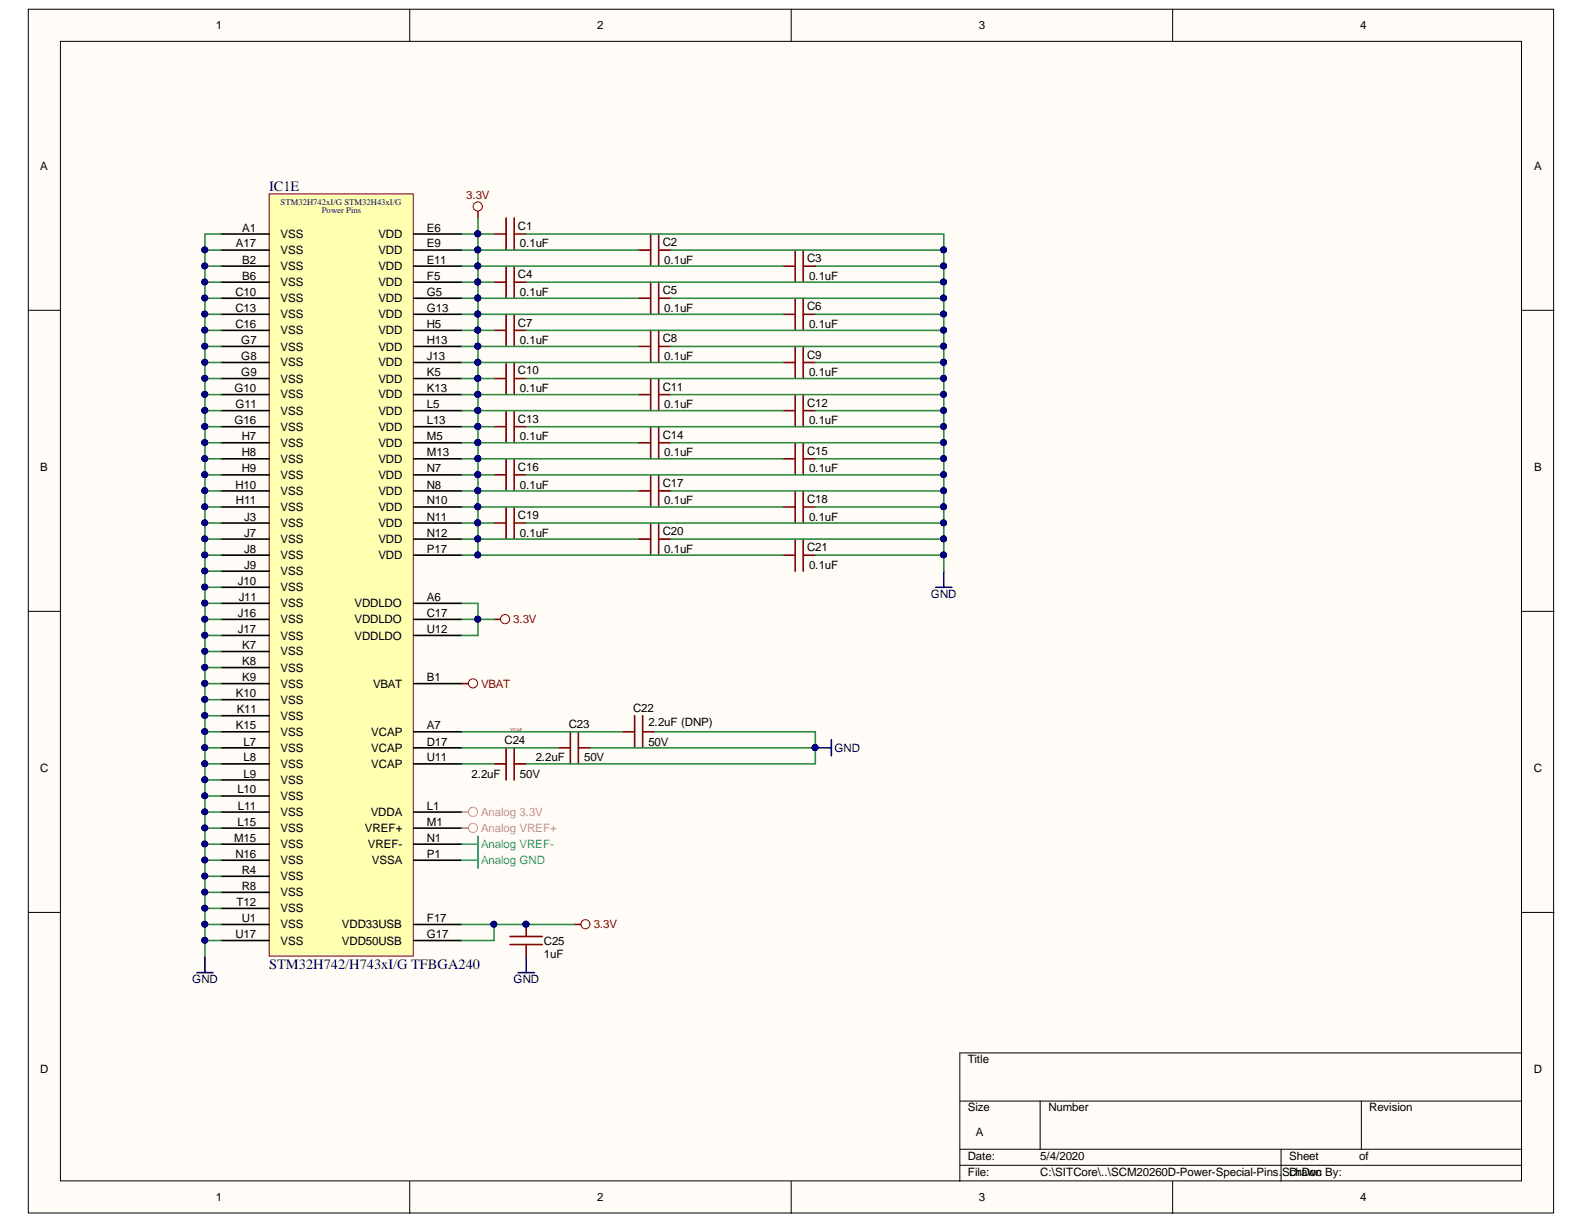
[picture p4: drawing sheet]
<svg xmlns="http://www.w3.org/2000/svg" width="279mm" height="216mm" viewBox="0 0 279 216" stroke-linecap="round" stroke-linejoin="round" font-family="sans-serif">
<g fill="#fffcf8" stroke="#000" stroke-width=".18">
<path d="M5 1.6h269v212.4h-269z"/>
<path d="M10.7 7.3h257.7v201h-257.7z"/>
</g>
<g fill="none" stroke="#000" stroke-width=".18">
<path d="M72.3 1.6v5.7M139.6 1.6v5.7M206.8 1.6v5.7M5 54.7h5.7M268.5 54.7h5.6M5 107.8h5.7M268.5 107.8h5.6M5 160.9h5.7M268.5 160.9h5.6M169.3 194.2h99.2M183.5 194.2v8.5M240.1 194.2v8.5"/>
<path d="M268.5 185.7h-99.2v22.7M72.3 208.4v5.6M139.6 208.4v5.6M169.3 202.7h99.2M169.3 205.5h99.2M206.8 208.4v5.6M226 202.7v5.7"/>
</g>
<path d="M47.5 34.2h25.4v134.4h-25.4z" fill="#ffffb0" stroke="#800000" stroke-width=".18"/>
<g fill="none" stroke="#000" stroke-width=".28">
<path d="M39 41.3h8.5M39 44.1h8.5M39 46.9h8.5M39 49.8h8.5M39 52.6h8.5M39 55.4h8.5M39 58.3h8.5M73 41.3h8.5M73 44.1h8.5M73 46.9h8.5M73 49.8h8.5M73 52.6h8.5"/>
<path d="M73 55.4h8.5M73 58.3h8.5M39 61.1h8.5M39 63.9h8.5M39 66.8h8.5M39 69.6h8.5M39 72.4h8.5M39 75.3h8.5M39 78.1h8.5M73 61.1h8.5M73 63.9h8.5M73 66.8h8.5"/>
<path d="M73 69.6h8.5M73 72.4h8.5M73 75.3h8.5M73 78.1h8.5M39 80.9h8.5M39 83.8h8.5M39 86.6h8.5M39 89.4h8.5M39 92.3h8.5M39 95.1h8.5M39 97.9h8.5M73 80.9h8.5"/>
<path d="M73 83.8h8.5M73 86.6h8.5M73 89.4h8.5M73 92.3h8.5M73 95.1h8.5M73 97.9h8.5M39 106.4h8.5M39 109.3h8.5M39 100.8h8.5M39 103.6h8.5M39 112.1h8.5M39 114.9h8.5"/>
<path d="M39 117.7h8.5M73 106.4h8.5M73 109.3h8.5M73 112.1h8.5M39 129.1h8.5M39 120.6h8.5M39 131.9h8.5M39 123.4h8.5M39 126.2h8.5M39 134.7h8.5M39 137.6h8.5M73 129.1h8.5"/>
<path d="M73 120.6h8.5M73 131.9h8.5M73 134.7h8.5M39 143.2h8.5M39 140.4h8.5M39 146.1h8.5M39 148.9h8.5M39 151.7h8.5M39 154.6h8.5M39 157.4h8.5M73 143.2h8.5M73 146.1h8.5"/>
<path d="M73 148.9h8.5M73 151.7h8.5M39 163.1h8.5M39 165.9h8.5M39 160.2h8.5M73 163.1h8.5M73 165.9h8.5"/>
</g>
<path d="M165.1 103.6h2.8M166.5 100.8v2.8M143.8 131.9h2.8M146.6 130.5v2.8M34.7 171.6h2.9M36.2 168.7v2.9M91.4 171.6h2.8M92.8 168.7v2.9" fill="none" stroke="#000080" stroke-width=".28"/>
<g fill="none" stroke="#800000" stroke-width=".18">
<circle cx="84.3" cy="36.4" r=".81"/>
<circle cx="89.1" cy="109.2" r=".81"/>
<circle cx="83.4" cy="120.5" r=".81"/>
<circle cx="103.3" cy="163" r=".81"/>
</g>
<g fill="none" stroke="#800000" stroke-width=".28">
<path d="M84.3 37.3v1.1M89.3 38.4v5.7M90.7 38.4v5.7M87.1 41.3h2.2M87.1 49.8h2.2M87.1 58.3h2.2M89.3 46.9v5.7M89.3 55.4v5.7M90.7 46.9v5.7M90.7 55.4v5.7M90.7 41.3h2.1M90.7 49.8h2.1"/>
<path d="M90.7 58.3h2.1M112.6 44.1h2.2M112.6 52.6h2.2M114.8 41.3v5.6M114.8 49.8v5.6M114.8 58.3v5.6M116.2 44.1h2.1M116.2 41.3v5.6M116.2 49.8v5.6M116.2 58.3v5.6M116.2 52.6h2.1M138.1 46.9h2.2"/>
<path d="M138.1 55.4h2.2M140.3 44.1v5.7M140.3 52.6v5.7M141.7 46.9h2.1M141.7 44.1v5.7M141.7 52.6v5.7M141.7 55.4h2.1M87.1 66.8h2.2M87.1 75.3h2.2M89.3 63.9v5.7M89.3 72.4v5.7M90.7 63.9v5.7"/>
<path d="M90.7 72.4v5.7M90.7 66.8h2.1M90.7 75.3h2.1M112.6 61.1h2.2M112.6 69.6h2.2M112.6 78.1h2.2M114.8 66.8v5.6M114.8 75.3v5.6M116.2 66.8v5.6M116.2 75.3v5.6M116.2 61.1h2.1M116.2 69.6h2.1"/>
<path d="M116.2 78.1h2.1M138.1 63.9h2.2M138.1 72.4h2.2M140.3 61.1v5.7M140.3 69.6v5.7M140.3 78.1v5.7M141.7 61.1v5.7M141.7 69.6v5.7M141.7 78.1v5.7M141.7 63.9h2.1M141.7 72.4h2.1M87.1 83.8h2.2"/>
<path d="M87.1 92.3h2.2M89.3 80.9v5.7M89.3 89.4v5.7M90.7 80.9v5.7M90.7 89.4v5.7M90.7 83.8h2.1M90.7 92.3h2.1M112.6 86.6h2.2M112.6 95.1h2.2M114.8 83.8v5.6M114.8 92.3v5.6M116.2 83.8v5.6"/>
<path d="M116.2 92.3v5.6M116.2 86.6h2.1M116.2 95.1h2.1M138.1 80.9h2.2M138.1 89.4h2.2M138.1 97.9h2.2M140.3 86.6v5.7M140.3 95.1v5.7M141.7 86.6v5.7M141.7 95.1v5.7M141.7 80.9h2.1M141.7 89.4h2.1"/>
<path d="M141.7 97.9h2.1M87.1 109.3h1.2M81.5 120.6h1.1M87.1 134.7h2.2M89.3 131.9v5.7M90.7 134.7h2.1M90.7 131.9v5.7M98.5 131.9h2.1M100.6 129.1v5.6M102 131.9h2.1M102 129.1v5.6M109.8 129.1h2.1"/>
<path d="M111.9 126.2v5.7M113.4 129.1h2.1M113.4 126.2v5.7M90 166.6h5.6M90 165.2h5.6M92.8 163.1v2.1M92.8 166.6v2.1M101.3 163.1h1.1"/>
</g>
<g fill="#000080" stroke="#000080" stroke-width=".18">
<circle cx="143.8" cy="131.9" r=".52"/>
<circle cx="166.4" cy="46.9" r=".52"/>
<circle cx="166.4" cy="49.7" r=".52"/>
<circle cx="36.1" cy="165.9" r=".52"/>
<circle cx="36.1" cy="163" r=".52"/>
<circle cx="36.1" cy="160.2" r=".52"/>
<circle cx="36.1" cy="157.4" r=".52"/>
<circle cx="36.1" cy="154.5" r=".52"/>
<circle cx="36.1" cy="151.7" r=".52"/>
<circle cx="36.1" cy="148.9" r=".52"/>
<circle cx="36.1" cy="146" r=".52"/>
<circle cx="36.1" cy="143.2" r=".52"/>
<circle cx="36.1" cy="140.4" r=".52"/>
<circle cx="36.1" cy="137.5" r=".52"/>
<circle cx="36.1" cy="134.7" r=".52"/>
<circle cx="36.1" cy="131.9" r=".52"/>
<circle cx="36.1" cy="129" r=".52"/>
<circle cx="36.1" cy="126.2" r=".52"/>
<circle cx="36.1" cy="123.4" r=".52"/>
<circle cx="36.1" cy="120.5" r=".52"/>
<circle cx="36.1" cy="117.7" r=".52"/>
<circle cx="36.1" cy="114.9" r=".52"/>
<circle cx="36.1" cy="112" r=".52"/>
<circle cx="36.1" cy="109.2" r=".52"/>
<circle cx="36.1" cy="106.4" r=".52"/>
<circle cx="36.1" cy="103.5" r=".52"/>
<circle cx="36.1" cy="100.7" r=".52"/>
<circle cx="36.1" cy="97.9" r=".52"/>
<circle cx="36.1" cy="95" r=".52"/>
<circle cx="36.1" cy="92.2" r=".52"/>
<circle cx="36.1" cy="89.4" r=".52"/>
<circle cx="36.1" cy="86.6" r=".52"/>
<circle cx="36.1" cy="83.7" r=".52"/>
<circle cx="36.1" cy="80.9" r=".52"/>
<circle cx="36.1" cy="78.1" r=".52"/>
<circle cx="36.1" cy="75.2" r=".52"/>
<circle cx="36.1" cy="72.4" r=".52"/>
<circle cx="36.1" cy="69.6" r=".52"/>
<circle cx="36.1" cy="66.7" r=".52"/>
<circle cx="36.1" cy="63.9" r=".52"/>
<circle cx="36.1" cy="61.1" r=".52"/>
<circle cx="36.1" cy="58.2" r=".52"/>
<circle cx="36.1" cy="55.4" r=".52"/>
<circle cx="36.1" cy="52.6" r=".52"/>
<circle cx="36.1" cy="49.7" r=".52"/>
<circle cx="36.1" cy="46.9" r=".52"/>
<circle cx="36.1" cy="44.1" r=".52"/>
<circle cx="87.1" cy="163" r=".52"/>
<circle cx="92.8" cy="163" r=".52"/>
<circle cx="84.3" cy="109.2" r=".52"/>
<circle cx="84.3" cy="41.2" r=".52"/>
<circle cx="84.3" cy="44.1" r=".52"/>
<circle cx="84.3" cy="46.9" r=".52"/>
<circle cx="84.3" cy="49.7" r=".52"/>
<circle cx="84.3" cy="52.6" r=".52"/>
<circle cx="84.3" cy="55.4" r=".52"/>
<circle cx="84.3" cy="58.2" r=".52"/>
<circle cx="84.3" cy="61.1" r=".52"/>
<circle cx="84.3" cy="63.9" r=".52"/>
<circle cx="84.3" cy="66.7" r=".52"/>
<circle cx="84.3" cy="69.6" r=".52"/>
<circle cx="84.3" cy="72.4" r=".52"/>
<circle cx="84.3" cy="75.2" r=".52"/>
<circle cx="84.3" cy="78.1" r=".52"/>
<circle cx="84.3" cy="80.9" r=".52"/>
<circle cx="84.3" cy="83.7" r=".52"/>
<circle cx="84.3" cy="86.6" r=".52"/>
<circle cx="84.3" cy="89.4" r=".52"/>
<circle cx="84.3" cy="92.2" r=".52"/>
<circle cx="84.3" cy="95" r=".52"/>
<circle cx="84.3" cy="97.9" r=".52"/>
<circle cx="166.4" cy="92.2" r=".52"/>
<circle cx="166.4" cy="95" r=".52"/>
<circle cx="166.4" cy="83.7" r=".52"/>
<circle cx="166.4" cy="86.6" r=".52"/>
<circle cx="166.4" cy="75.2" r=".52"/>
<circle cx="166.4" cy="78.1" r=".52"/>
<circle cx="166.4" cy="66.7" r=".52"/>
<circle cx="166.4" cy="69.6" r=".52"/>
<circle cx="166.4" cy="58.2" r=".52"/>
<circle cx="166.4" cy="61.1" r=".52"/>
<circle cx="166.4" cy="52.6" r=".52"/>
<circle cx="166.4" cy="44.1" r=".52"/>
<circle cx="166.4" cy="97.9" r=".52"/>
<circle cx="166.4" cy="89.4" r=".52"/>
<circle cx="166.4" cy="80.9" r=".52"/>
<circle cx="166.4" cy="72.4" r=".52"/>
<circle cx="166.4" cy="63.9" r=".52"/>
<circle cx="166.4" cy="55.4" r=".52"/>
</g>
<path d="M81.5 151.7h2.8M81.5 148.9h2.8M84.3 147.5v5.7" fill="none" stroke="#009cca" stroke-width=".28"/>
<g fill="none" stroke="#e85dac" stroke-width=".18">
<circle cx="83.4" cy="146" r=".81"/>
<circle cx="83.4" cy="143.2" r=".81"/>
</g>
<path d="M81.5 143.2h1.1M81.5 146.1h1.1" fill="none" stroke="#e85dac" stroke-width=".28"/>
<g fill="none" stroke="#318b40" stroke-width=".28">
<path d="M84.3 38.4v59.5h-2.8M36.2 58.3h2.8M36.2 55.4h2.8M36.2 52.6h2.8M36.2 49.8h2.8M36.2 46.9h2.8M36.2 44.1h2.8M39 41.3h-2.8v127.4M81.5 58.3h5.6M81.5 55.4h56.6M81.5 52.6h31.1M81.5 49.8h5.6"/>
<path d="M81.5 46.9h56.6M81.5 44.1h31.1M81.5 41.3h5.6M92.8 58.3h73.7v2.8M92.8 49.8h73.7v2.8M92.8 41.3h73.7v2.8M118.3 52.6h48.2v2.8M118.3 44.1h48.2v2.8M143.8 46.9h22.7v2.9M143.8 55.4h22.7v2.9M36.2 78.1h2.8M36.2 75.3h2.8"/>
<path d="M36.2 72.4h2.8M36.2 69.6h2.8M36.2 66.8h2.8M36.2 63.9h2.8M36.2 61.1h2.8M81.5 78.1h31.1M81.5 75.3h5.6M81.5 72.4h56.6M81.5 69.6h31.1M81.5 66.8h5.6M81.5 63.9h56.6M81.5 61.1h31.1"/>
<path d="M92.8 75.3h73.7v2.8M92.8 66.8h73.7v2.8M118.3 78.1h48.2v2.8M118.3 69.6h48.2v2.8M118.3 61.1h48.2v2.8M143.8 72.4h22.7v2.9M143.8 63.9h22.7v2.9M36.2 97.9h2.8M36.2 95.1h2.8M36.2 92.3h2.8M36.2 89.4h2.8M36.2 86.6h2.8"/>
<path d="M36.2 83.8h2.8M36.2 80.9h2.8M81.5 95.1h31.1M81.5 92.3h5.6M81.5 89.4h56.6M81.5 86.6h31.1M81.5 83.8h5.6M81.5 80.9h56.6M84.3 97.9h53.8M92.8 92.3h73.7v2.8M92.8 83.8h73.7v2.8M118.3 95.1h48.2v2.8"/>
<path d="M118.3 86.6h48.2v2.8M143.8 97.9h22.7v2.9M143.8 89.4h22.7v2.9M143.8 80.9h22.7v2.9M36.2 117.7h2.8M36.2 114.9h2.8M36.2 112.1h2.8M36.2 109.3h2.8M36.2 106.4h2.8M36.2 103.6h2.8M36.2 100.8h2.8M81.5 106.4h2.8v5.7h-2.8"/>
<path d="M81.5 109.3h5.6M36.2 137.6h2.8M36.2 134.7h2.8M36.2 131.9h2.8M36.2 129.1h2.8M36.2 126.2h2.8M36.2 123.4h2.8M36.2 120.6h2.8M81.5 134.7h5.6M81.5 131.9h17M81.5 129.1h28.3M104.1 131.9h39.7v2.8h-51"/>
<path d="M115.5 129.1h28.3v2.8M36.2 157.4h2.8M36.2 154.6h2.8M36.2 151.7h2.8M36.2 148.9h2.8M36.2 146.1h2.8M36.2 143.2h2.8M36.2 140.4h2.8M36.2 165.9h2.8M36.2 163.1h2.8M36.2 160.2h2.8M81.5 163.1h19.8"/>
<path d="M87.1 163.1v2.8h-5.6"/>
</g>
<g font-size="2.5" fill="#000080">
<text x="47.5" y="33.7">IC1E</text>
<text x="47.5" y="171">STM32H742/H743xI/G TFBGA240</text>
</g>
<g font-size="2">
<text x="38.1" y="5.2">1</text>
<text x="105.3" y="5.2">2</text>
<text x="172.7" y="5.2">3</text>
<text x="239.9" y="5.2">4</text>
<text x="7.1" y="30">A</text>
<text x="270.6" y="30">A</text>
<text x="42.7" y="40.9">A1</text>
<text x="49.5" y="42">VSS</text>
<text x="66.7" y="42">VDD</text>
<text x="75.3" y="40.9">E6</text>
<text x="91.4" y="40.6">C1</text>
<text x="41.6" y="43.6">A17</text>
<text x="42.7" y="46.5">B2</text>
<text x="49.5" y="44.8">VSS</text>
<text x="49.5" y="47.6">VSS</text>
<text x="66.7" y="44.8">VDD</text>
<text x="66.7" y="47.6">VDD</text>
<text x="75.3" y="43.6">E9</text>
<text x="75.3" y="46.5">E11</text>
<text x="91.7" y="43.6">0.1uF</text>
<text x="116.9" y="43.4">C2</text>
<text x="117.2" y="46.5">0.1uF</text>
<text x="142.4" y="46.3">C3</text>
<text x="41.5" y="52.2">C10</text>
<text x="42.7" y="49.3">B6</text>
<text x="49.5" y="50.5">VSS</text>
<text x="49.5" y="53.3">VSS</text>
<text x="66.7" y="50.5">VDD</text>
<text x="66.7" y="53.3">VDD</text>
<text x="75.3" y="49.3">F5</text>
<text x="75.3" y="52.2">G5</text>
<text x="91.4" y="49.1">C4</text>
<text x="91.7" y="52.2">0.1uF</text>
<text x="116.9" y="51.9">C5</text>
<text x="142.7" y="49.3">0.1uF</text>
<text x="41.5" y="55">C13</text>
<text x="41.5" y="57.9">C16</text>
<text x="49.5" y="56.2">VSS</text>
<text x="49.5" y="58.9">VSS</text>
<text x="66.7" y="56.2">VDD</text>
<text x="66.7" y="58.9">VDD</text>
<text x="75.3" y="55">G13</text>
<text x="75.3" y="57.9">H5</text>
<text x="91.4" y="57.6">C7</text>
<text x="117.2" y="55">0.1uF</text>
<text x="142.4" y="54.7">C6</text>
<text x="142.7" y="57.9">0.1uF</text>
<text x="42.6" y="60.6">G7</text>
<text x="42.6" y="63.5">G8</text>
<text x="49.5" y="61.8">VSS</text>
<text x="49.5" y="64.6">VSS</text>
<text x="66.7" y="61.8">VDD</text>
<text x="66.7" y="64.6">VDD</text>
<text x="75.3" y="60.6">H13</text>
<text x="75.3" y="63.5">J13</text>
<text x="91.7" y="60.6">0.1uF</text>
<text x="116.9" y="60.4">C8</text>
<text x="117.2" y="63.5">0.1uF</text>
<text x="142.4" y="63.3">C9</text>
<text x="41.4" y="69.2">G10</text>
<text x="41.5" y="72">G11</text>
<text x="42.6" y="66.3">G9</text>
<text x="49.5" y="67.5">VSS</text>
<text x="49.5" y="70.3">VSS</text>
<text x="66.7" y="67.5">VDD</text>
<text x="66.7" y="70.3">VDD</text>
<text x="75.3" y="66.3">K5</text>
<text x="75.3" y="69.2">K13</text>
<text x="75.3" y="72">L5</text>
<text x="91.4" y="66.1">C10</text>
<text x="91.7" y="69.2">0.1uF</text>
<text x="116.9" y="68.9">C11</text>
<text x="117.2" y="72">0.1uF</text>
<text x="142.4" y="71.7">C12</text>
<text x="142.7" y="66.3">0.1uF</text>
<text x="41.4" y="74.8">G16</text>
<text x="42.6" y="77.6">H7</text>
<text x="49.5" y="73.2">VSS</text>
<text x="49.5" y="75.9">VSS</text>
<text x="66.7" y="73.2">VDD</text>
<text x="66.7" y="75.9">VDD</text>
<text x="75.3" y="74.8">L13</text>
<text x="75.3" y="77.6">M5</text>
<text x="91.4" y="74.6">C13</text>
<text x="91.7" y="77.6">0.1uF</text>
<text x="116.9" y="77.4">C14</text>
<text x="142.7" y="74.8">0.1uF</text>
<text x="7.1" y="83.1">B</text>
<text x="42.6" y="80.5">H8</text>
<text x="42.6" y="83.3">H9</text>
<text x="49.5" y="78.8">VSS</text>
<text x="49.5" y="81.6">VSS</text>
<text x="66.7" y="78.8">VDD</text>
<text x="66.7" y="81.6">VDD</text>
<text x="75.3" y="83.3">N7</text>
<text x="75.3" y="80.5">M13</text>
<text x="91.4" y="83.1">C16</text>
<text x="117.2" y="80.5">0.1uF</text>
<text x="142.4" y="80.2">C15</text>
<text x="142.7" y="83.3">0.1uF</text>
<text x="270.6" y="83.1">B</text>
<text x="41.5" y="86.2">H10</text>
<text x="41.6" y="89">H11</text>
<text x="49.5" y="84.5">VSS</text>
<text x="49.5" y="87.3">VSS</text>
<text x="66.7" y="84.5">VDD</text>
<text x="66.7" y="87.3">VDD</text>
<text x="75.3" y="86.2">N8</text>
<text x="75.3" y="89">N10</text>
<text x="91.7" y="86.2">0.1uF</text>
<text x="116.9" y="85.8">C17</text>
<text x="117.2" y="89">0.1uF</text>
<text x="142.4" y="88.7">C18</text>
<text x="43.1" y="91.8">J3</text>
<text x="43.1" y="94.6">J7</text>
<text x="49.5" y="90.2">VSS</text>
<text x="49.5" y="92.9">VSS</text>
<text x="49.5" y="95.8">VSS</text>
<text x="66.7" y="90.2">VDD</text>
<text x="66.7" y="92.9">VDD</text>
<text x="66.7" y="95.8">VDD</text>
<text x="75.3" y="91.8">N11</text>
<text x="75.3" y="94.6">N12</text>
<text x="91.4" y="91.5">C19</text>
<text x="91.7" y="94.6">0.1uF</text>
<text x="116.9" y="94.4">C20</text>
<text x="142.7" y="91.8">0.1uF</text>
<text x="43.1" y="97.5">J8</text>
<text x="43.1" y="100.3">J9</text>
<text x="49.5" y="98.6">VSS</text>
<text x="49.5" y="101.5">VSS</text>
<text x="66.7" y="98.6">VDD</text>
<text x="75.3" y="97.5">P17</text>
<text x="117.2" y="97.5">0.1uF</text>
<text x="142.4" y="97.2">C21</text>
<text x="142.7" y="100.3">0.1uF</text>
<text x="42" y="103.2">J10</text>
<text x="42.1" y="106">J11</text>
<text x="49.5" y="104.3">VSS</text>
<text x="49.5" y="107.2">VSS</text>
<text x="62.5" y="107.2">VDDLDO</text>
<text x="75.3" y="106">A6</text>
<text x="42" y="108.8">J16</text>
<text x="42" y="111.6">J17</text>
<text x="49.5" y="109.9">VSS</text>
<text x="49.5" y="112.8">VSS</text>
<text x="62.5" y="109.9">VDDLDO</text>
<text x="62.5" y="112.8">VDDLDO</text>
<text x="75.3" y="108.8">C17</text>
<text x="75.3" y="111.6">U12</text>
<text x="42.7" y="114.5">K7</text>
<text x="42.7" y="117.3">K8</text>
<text x="49.5" y="115.6">VSS</text>
<text x="49.5" y="118.5">VSS</text>
<text x="41.6" y="123">K10</text>
<text x="41.8" y="125.8">K11</text>
<text x="42.7" y="120.2">K9</text>
<text x="49.5" y="121.3">VSS</text>
<text x="49.5" y="124.2">VSS</text>
<text x="65.8" y="121.3">VBAT</text>
<text x="75.3" y="120.2">B1</text>
<text x="111.7" y="125.5">C22</text>
<text x="41.6" y="128.6">K15</text>
<text x="43" y="131.5">L7</text>
<text x="49.5" y="126.9">VSS</text>
<text x="49.5" y="129.8">VSS</text>
<text x="65.5" y="129.8">VCAP</text>
<text x="75.3" y="128.6">A7</text>
<text x="75.3" y="131.5">D17</text>
<text x="89" y="131.2">C24</text>
<text x="100.3" y="128.4">C23</text>
<text x="114.4" y="131.5">50V</text>
<text x="114.4" y="128">2.2uF (DNP)</text>
<text x="7.1" y="136.2">C</text>
<text x="43" y="134.3">L8</text>
<text x="43" y="137.2">L9</text>
<text x="49.5" y="132.6">VSS</text>
<text x="49.5" y="135.5">VSS</text>
<text x="65.5" y="132.6">VCAP</text>
<text x="65.5" y="135.5">VCAP</text>
<text x="75.3" y="134.3">U11</text>
<text x="83.2" y="137.2">2.2uF</text>
<text x="91.7" y="137.2">50V</text>
<text x="94.5" y="134.3">2.2uF</text>
<text x="103" y="134.3">50V</text>
<text x="270.5" y="136.2">C</text>
<text x="41.9" y="140">L10</text>
<text x="42" y="142.8">L11</text>
<text x="49.5" y="138.3">VSS</text>
<text x="49.5" y="141.1">VSS</text>
<text x="49.5" y="143.9">VSS</text>
<text x="65.4" y="143.9">VDDA</text>
<text x="75.3" y="142.8">L1</text>
<text x="41.3" y="148.5">M15</text>
<text x="41.9" y="145.6">L15</text>
<text x="49.5" y="146.8">VSS</text>
<text x="49.5" y="149.6">VSS</text>
<text x="64.4" y="146.8">VREF+</text>
<text x="64.9" y="149.6">VREF-</text>
<text x="75.3" y="145.6">M1</text>
<text x="75.3" y="148.5">N1</text>
<text x="41.5" y="151.3">N16</text>
<text x="42.6" y="154.2">R4</text>
<text x="49.5" y="152.5">VSS</text>
<text x="49.5" y="155.3">VSS</text>
<text x="65.6" y="152.5">VSSA</text>
<text x="75.3" y="151.3">P1</text>
<text x="41.7" y="159.8">T12</text>
<text x="42.6" y="157">R8</text>
<text x="49.5" y="158.1">VSS</text>
<text x="49.5" y="160.9">VSS</text>
<text x="41.5" y="165.5">U17</text>
<text x="42.6" y="162.6">U1</text>
<text x="49.5" y="163.7">VSS</text>
<text x="49.5" y="166.6">VSS</text>
<text x="60.3" y="163.7">VDD33USB</text>
<text x="60.3" y="166.6">VDD50USB</text>
<text x="75.3" y="162.6">F17</text>
<text x="75.3" y="165.5">G17</text>
<text x="95.9" y="166.8">C25</text>
<text x="95.9" y="169">1uF</text>
<text x="7.1" y="189.4">D</text>
<text x="170.7" y="187.6">Title</text>
<text x="270.5" y="189.4">D</text>
<text x="170.7" y="196">Size</text>
<text x="184.9" y="196">Number</text>
<text x="241.5" y="196">Revision</text>
<text x="172.2" y="200.3">A</text>
<text x="170.7" y="204.6">Date:</text>
<text x="170.7" y="207.4">File:</text>
<text x="183.5" y="204.6">5/4/2020</text>
<text x="183.5" y="207.4">C:\SITCore\..\SCM20260D-Power-Special-Pins.</text>
<text x="226.1" y="207.4">SchDoc</text>
<text x="227.4" y="204.6">Sheet</text>
<text x="227.4" y="207.4">Drawn By:</text>
<text x="239.7" y="204.6">of</text>
<text x="38.1" y="211.9">1</text>
<text x="105.3" y="211.9">2</text>
<text x="172.7" y="211.9">3</text>
<text x="239.9" y="211.9">4</text>
</g>
<g font-size="2" fill="#800000">
<text x="82.2" y="35.2">3.3V</text>
<text x="90.5" y="109.9">3.3V</text>
<text x="84.8" y="121.3">VBAT</text>
<text x="104.7" y="163.7">3.3V</text>
</g>
<g font-size="2" fill="#000080">
<text x="164.2" y="105.5">GND</text>
<text x="147.2" y="132.6">GND</text>
<text x="33.9" y="173.4">GND</text>
<text x="90.6" y="173.4">GND</text>
</g>
<g font-size="2" fill="#e85dac">
<text x="84.8" y="143.9">Analog 3.3V</text>
<text x="84.8" y="146.8">Analog VREF+</text>
</g>
<g font-size="2" fill="#009cca">
<text x="84.8" y="149.6">Analog VREF-</text>
<text x="84.8" y="152.5">Analog GND</text>
</g>
<g font-size="1.5" fill="#000080">
<text x="49.5" y="36.1">STM32H742xI/G STM32H43xI/G</text>
<text x="56.8" y="37.6">Power Pins</text>
</g>
<text font-size=".8" fill="#800000" x="90" y="128.9">VCAP</text>
</svg>
